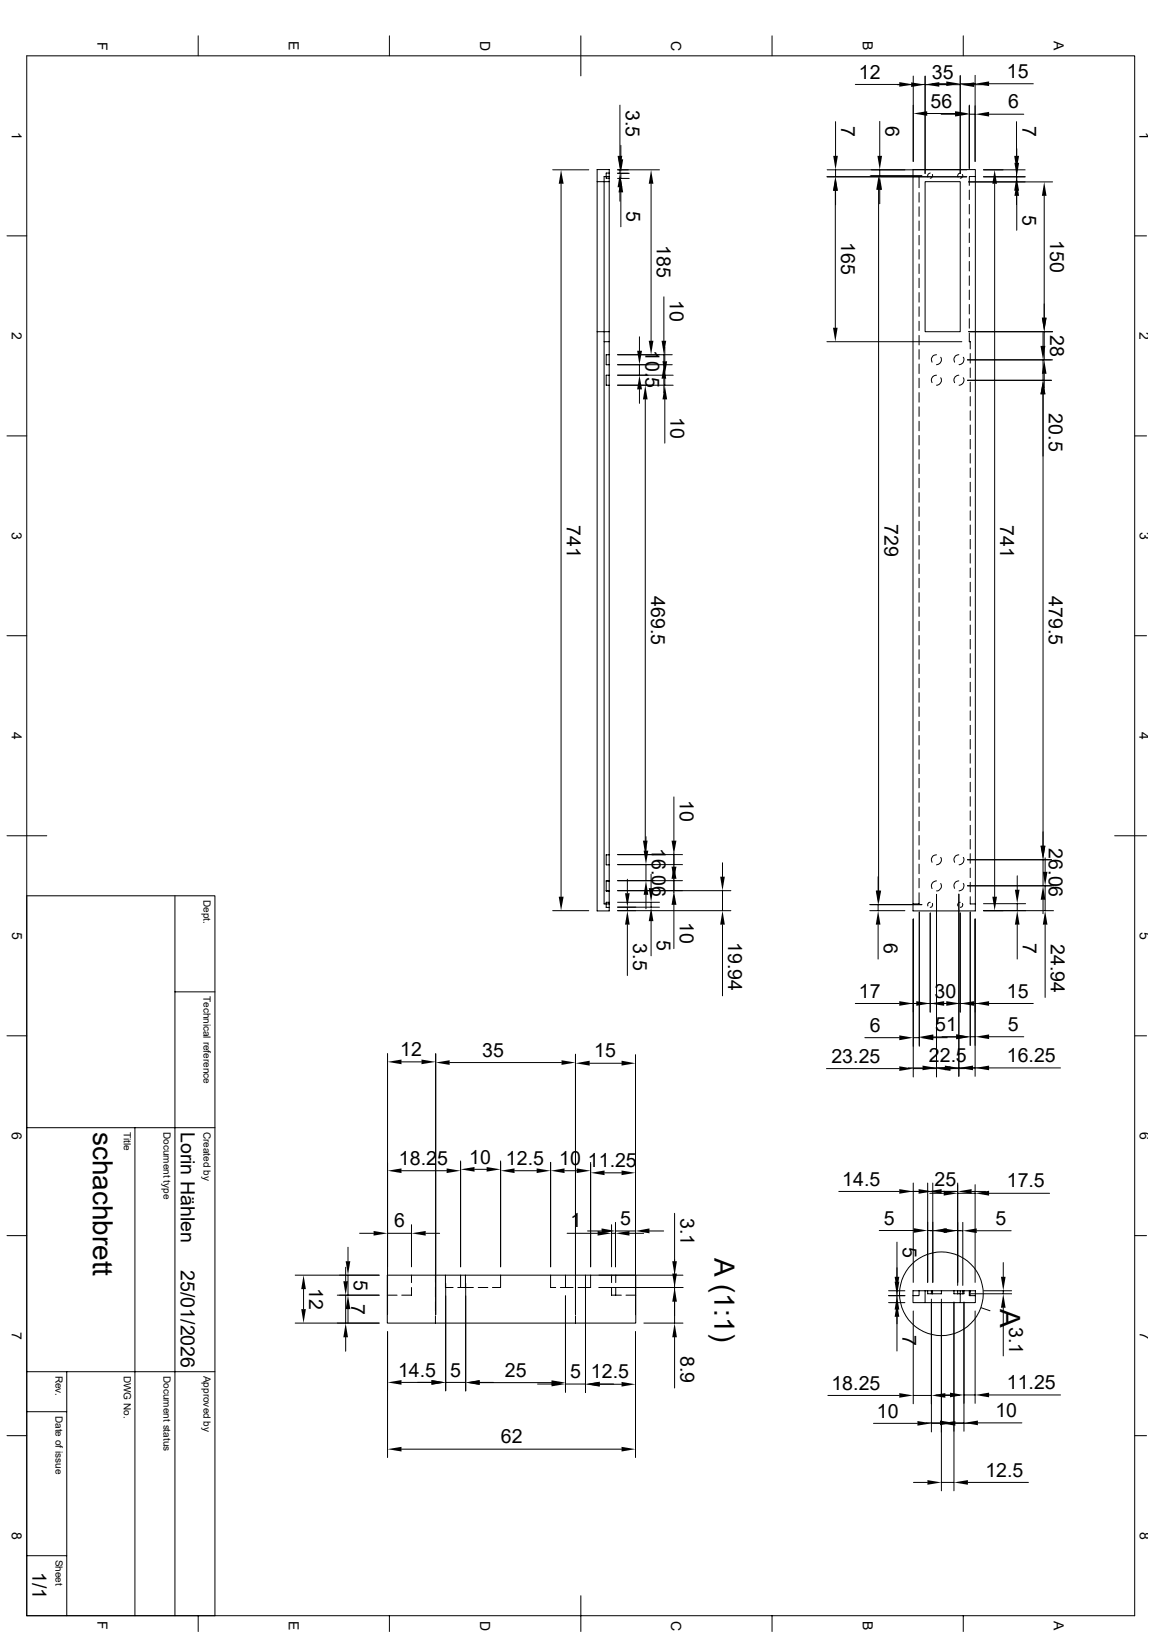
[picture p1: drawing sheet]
<svg xmlns="http://www.w3.org/2000/svg" width="210mm" height="297mm" viewBox="0 0 210 297" stroke-linecap="round" stroke-linejoin="round" font-family="sans-serif">
<g fill="none" stroke="#000" stroke-width=".18">
<path d="M4.9 10.2h201.6v283.8h-201.6zM36.1 6.5v3.7M70.9 6.5v3.7M105.7 6.5v7.3M112.8 19.1v9.3M140.5 6.5v3.7M155.7 15.4h8M163.3 15.4h2.5M166.2 13.8v15.6M166.2 15.4h2.2M168.4 13.8v17.8M168.4 15.4h6.4"/>
<path d="M169.6 15.2h2.6M170.9 15.4h2.6M174.8 13.7v17.9M174.8 15.2h2.7M175.3 6.5v3.7M176.4 19.1v11.5M177.3 15.4h2.5M177.5 13.7v15.7M180 15.2h8M100.6 30.9h6.5M102.1 33.4v129.8M108.7 30.9h2.2v1.2h-1v132.4h1v1.3h-2.2z"/>
<path d="M108.7 33.1h2.2M110.9 31.5h-.6v.9h.6M110.9 32.1v30.1M112.4 30.9h7.6M112.4 31.5h2.1M112.4 32.5h2.1M112.8 30.9v.6M112.8 34.1v2.5M113 26.5v2.5M113 31.5v1M113 35v6.3M118.5 33.4v28.6"/>
<path d="M150.5 30.9h25.4M152 34.7v24.9M152.1 22.1v6.3M152.1 30.9v1.3M152.1 34.7v2.6M159.9 34.5v127.6M160.1 22.1v6.3M160.1 30.9v1.1M160.1 34.5v2.6M166.2 32.1h1.1v2.1M166.2 30.9h11.3v134.9h-11.3zM167.3 35.1v1.7"/>
<path d="M167.3 37.6v1.8M167.8 32h-9.4M168.4 33.1h6.4v27.3h-6.4zM168.7 20.7h5.1M169.3 31.5h-.1a.52 .52 0 0 0-.3 .7M169.7 31.7v.5l-.4 .2M171.3 20.8h2.5M174.8 31.5l-.4 .2-.1 .2 .1 .3M175.1 31.7l.1 .1a.45 .45 0 0 1-.4 .6M175.9 32.2h-25.4M176.4 34.6v1.7M176.4 37.2v1.7"/>
<path d="M176.4 39.8v1.7M176.4 20.8h1.1M177.5 32.1h-1.1v1.6M179 32.2h7.6M180 20.8h6.3M181 33.4v129.8M185 22.1v6.3M185 30.9v1.3M185 34.7v2.6M185 27.1v2.5M185 32.2v.9M185 35.6v6.3"/>
<path d="M186.6 30.9h-7.6M190 35.6v22.2M191.6 33.1h-15.3M1.3 42.9h3.6M120.8 54v8M167.3 40.2v1.8M167.3 42.8v1.8M167.3 45.4v1.8M167.3 48v1.8M167.3 50.6v1.8M167.3 53.3v1.7M167.3 55.8v1.8"/>
<path d="M167.3 58.5v1.7M176.4 42.4v1.8M176.4 45v1.7M176.4 47.6v1.7M176.4 50.2v1.7M176.4 52.8v1.7M176.4 55.4v1.7M176.4 58v1.7M206.5 42.9h2.2M1.3 79.3h3.6M108.7 60.4h2.2M109.9 62.2h1v102.3"/>
<path d="M110.9 64.6h-.6v1.8h.6M110.9 68.3h-.6v1.8h.6M112.4 64.6h9.9M112.4 70.1h10.1M116.4 61.3v2.5M116.4 66.4v1.9M116.4 70.9v2.5M117.4 72.7v80.3M120.8 64.6v1.8M120.8 68.9v2.6M121 63.2v2.5M121 68.3v1.8"/>
<path d="M121 72.7v7.9M122.3 66.4h-9.9M122.5 68.3h-10.1M150.5 62.2h24.5M167.3 61v1.8M167.3 63.6v1.8M167.3 66.3v1.7M167.3 68.8v1.8M167.3 71.5v1.7M167.3 74v1.8M167.3 76.7v1.7M167.3 79.2v1.8"/>
<path d="M170.4 64.6a.91 .91 0 0 0-.8 1.3M170.4 68.3a.91 .91 0 0 0-.8 1.3M171.2 65a.91 .91 0 0 1-.8 1.4M171.2 68.7a.91 .91 0 0 1-.8 1.4M174.5 64.6a.91 .91 0 0 0-.8 1.3M174.5 68.3a.91 .91 0 0 0-.8 1.3M175.3 65a.91 .91 0 0 1-.8 1.4M175.3 68.7a.91 .91 0 0 1-.8 1.4M176.1 65.5h15.5M176.1 69.2h15.2M176.3 60.4h15.3M176.4 60.6v1.6h.2v1.3"/>
<path d="M176.6 64.3v1.8M176.6 67v1.7M176.6 69.6v1.7M176.6 72.2v1.7M176.6 74.8v1.7M176.6 77.3v1.8M176.6 80v1.7M189.8 71.8v82.1M189.8 60.4v2.5M189.8 65.5v3.7M190 60.4v5.1M190 68v2.6"/>
<path d="M206.5 79.3h2.2M167.3 81.8v1.8M167.3 84.5v1.7M167.3 87v1.8M167.3 89.7v1.7M167.3 92.2v1.8M167.3 94.9v1.7M167.3 97.5v1.7M176.6 82.5v1.8M176.6 85.2v1.7M176.6 87.8v1.7M176.6 90.4v1.7"/>
<path d="M176.6 93v1.7M176.6 95.5v1.8M176.6 98.2v1.7M1.3 115.7h3.6M167.3 100v1.8M167.3 102.7v1.7M167.3 105.2v1.8M167.3 107.9v1.7M167.3 110.4v1.8M167.3 113.1v1.7M167.3 115.7v1.7M167.3 118.2v1.8"/>
<path d="M176.6 100.8v1.7M176.6 103.4v1.7M176.6 106v1.7M176.6 108.6v1.7M176.6 111.2v1.7M176.6 113.7v1.8M176.6 116.4v1.7M176.6 119v1.7M206.5 115.7h2.2M167.3 120.9v1.7M167.3 123.4v1.8M167.3 126.1v1.7"/>
<path d="M167.3 128.7v1.7M167.3 131.3v1.7M167.3 133.9v1.7M167.3 136.5v1.7M167.3 139.1v1.7M176.6 121.6v1.7M176.6 124.2v1.7M176.6 126.8v1.7M176.6 129.4v1.7M176.6 132v1.7M176.6 134.6v1.7M176.6 137.2v1.7"/>
<path d="M176.6 139.8v1.7M1.3 152.1h7.2M110.9 155.6h-.6v1.8h.6M112.4 157.4h11.8M112.4 155.5h11.8M117.6 152.3v2.5M117.6 157.4v2.9M118.5 159.1v2.5M122.6 145v8M122.6 155.2v2.5M122.6 159.9v2.6M131.5 157v2.6"/>
<path d="M159.8 159.6v2.5M167.3 141.6v1.8M167.3 144.3v1.7M167.3 146.9v1.7M167.3 149.5v1.7M167.3 152.1v1.7M167.3 154.7v1.7M167.3 157.3v1.7M167.3 159.9v1.7M170.4 155.6a.91 .91 0 0 0-.8 1.3M171.2 156a.91 .91 0 0 1-.8 1.4M174.5 155.6a.91 .91 0 0 0-.8 1.3"/>
<path d="M175.3 156a.91 .91 0 0 1-.8 1.4M176.1 156.5h15.2M176.6 142.4v1.7M176.6 145v1.7M176.6 147.6v1.7M176.6 150.2v1.7M176.6 152.8v1.7M176.6 155.4v1.7M176.6 158v1.7M185.1 159.4v2.5M189.8 156.5v4.7M190.2 156.1v2.6"/>
<path d="M202.9 152.1h5.8M4.9 163h34.2v131M31.8 163v131M100.6 165.7h6.5M110.9 164.2h-.6v.9h.6M110.9 160.3h-.6v1.8h.6M112.4 164.2h7.6M112.4 165.7h20.6M112.4 165.1h7.6M112.4 160.3h11.8M112.4 162.1h20.6M114.2 160v2.6"/>
<path d="M114.2 165.1v.6M114.2 168.3v9.2M117.6 162.9v2.5M118.5 164.2v.9M118.5 167.6v6.3M122.6 164.7v7.9M131.5 162.1v3.6M131.5 168.3v12.9M158.3 165.7h6.4M159.8 164.6v1.1M159.8 168.3v6.2M166.2 167.3v28.7"/>
<path d="M167.3 162.5v2h-1.1M167.3 166v24.4M167.8 164.6h-9.5M169.3 166.2v18M169.3 164.2h-.1a.52 .52 0 0 0-.3 .7M169.7 164.4l-.1 .6-.3 .1M170.4 160.3a.93 .93 0 0 0-.8 1.4M170.4 162.8v33.2M171.2 160.8a.89 .89 0 0 1-.8 1.3M174.5 160.3a.91 .91 0 0 0-.8 1.4M174.5 162.7v33.2M174.8 164.2l-.4 .2v.5"/>
<path d="M174.8 166.2v18M175.1 164.4v.5l-.3 .2M175.3 160.8a.91 .91 0 0 1-.8 1.3M176.1 161.2h15.6M176.6 160.6v1.7M176.6 163.2v1.3h.9M176.6 166v24.2M177.5 167.3v28.6M179 165.7h12.7M179 164.5h7.6M185.1 164.5v1.2M185.1 168.3v6.2"/>
<path d="M189.8 163.7v2.6M190.2 161.2v4.5M190.2 168.3v13.2M1.3 188.5h3.6M31.8 180.5h7.3M70.5 191.7v47.6M73.1 193.3h3.6M79.3 191.7v47.6M81.8 193.4h20.4M104.7 191.9v47.4M107.3 193.5h5.8M115.7 191.9v47.4"/>
<path d="M150.4 194.5h13.3M155.7 182.6h8M157.4 188.8h6.3M164.2 182.6h15.6M165.3 194.4h2.6M166.2 188.8h1.1M166.2 194.5h4.2M169.4 194.4h10.2M169.8 188.7h4.2M169.8 188.8h2.6M171.4 188.7h2.6M173 194.5h2.5"/>
<path d="M176.6 188.7h.9M180 182.6h8M180 188.7h6.3M180 194.4h13M206.5 188.5h2.2M4.9 205.2h34.2M24.6 205.2v88.8M73.1 213.1h8.2M83.8 211.3v19.2M86.4 212.8h2.2M91.1 211.3v19.2M93.6 213.1h4.1"/>
<path d="M100.2 211.5v19M102.7 213.1h2.2M107.5 211.5v19M110 213.4h3.1M152.7 216.8h11M164.6 216.8h4.2M166.2 215.3v18.1M168.8 215.3v18.1M169.2 217.2h2.5M169.8 215.3v18.1M169.8 216.8h4.5M174.3 217.2h3.2"/>
<path d="M174.3 215.3v18.6M176.8 216.8h2.6M177.5 215.6v17.8M180 217.2h11M1.3 224.9h3.6M53.7 232.1h15.3M55.2 234.6v3.7M61.4 235.7h7.6M62.9 230.6v2.6M62.9 235.7v5.1M63.3 227v2.5M63.3 232.1v3.6"/>
<path d="M63.3 238.3v2.5M65.4 224.5h2.6M70.5 235.7h1.8M70.5 224.5h4.4M74.9 234.3v1.4h-1.8M74.9 232.1v1.3M74.9 222.9v7.6M77.5 224.5h2.5M79.2 232.1v1.3M79.2 234.3v1.7M79.2 236.9v1.7M79.2 239.5v1.3"/>
<path d="M81.1 232.1v2.2h1.4M81.1 233.6v19.5M83.3 234.3h1.4M83.8 232.1v2.2M84.7 234.3h1.4M84.7 232.1v2.2M84.8 233.6v19.6M87 234.3h1.8M91.1 232.1v2.2h-1.5M100.2 232.1v2.2h.9M102 234.3h.9M102.9 234.3h1.4"/>
<path d="M102.9 232.1v2.2M102.9 235.8v17.6M103.2 224.5h5.6M104.7 239.5v1.3M106.6 232.1v21.3M106.9 224h2.6M107.5 232.1v2.2h-2.3M109 234.3h15.3M111.3 232.1v1.3M111.3 234.3v1.4h1.8M111.3 222.9v7.6M111.3 224.5h.7"/>
<path d="M112 222.5v8M112 224h3.7M112.1 232.1v1.3M112.1 234.3v1.4M113.9 235.7h1.8M114.6 224.5h2.5M118.2 224h2.6M122.8 220.8v11M122.8 232.1v8.7M124.3 232.1h-53.8v8.7h45.2v-8.7M160 223.9h6.3M161.7 234.9h3"/>
<path d="M161.7 235.8h3M161.7 237.1h3M163.2 226.1v7.2M163.2 234.9v2.2M163.2 238.3v7.6M166.2 234.9h11.3v2.2h-11.3zM166.2 238.6v16.9M167.3 234.9v.9h-1.1M168.4 234.9v2.2M168.8 234.9v.6h.9M168.8 223.9h1M169.2 224h2.5"/>
<path d="M169.5 234.9v.6M169.5 236.4v24.2M169.7 234.9v.6M171.3 234.9v.6h-1.6M171.3 236.4v34.9M172.3 223.9h2.5M173.6 234.9v.6h.7M173.6 237v34.3M174.3 224h.9M174.3 235.5h.9M174.3 234.9v.6M174.8 234.9v2.2"/>
<path d="M175.2 222.5v11.4M175.2 234.9v.6M175.4 237v23.5M175.4 234.9v.6h-.2M176.4 234.9v.9h1.1M176.6 234.9v.9M176.7 235.5h7.4M177.5 238.6v16.8M177.8 224h6.2M178.6 238l1.6 .5M179 234.9h5.1M182.6 229.8v2.6"/>
<path d="M182.6 234.9v.6M182.6 238v8.8M206.5 224.9h2.2M4.9 256.9h7.2M4.9 249.6h34.2M12.1 249.6v44.4M53.7 240.8h15.3M62.9 243.4v2.5M70.5 242.4v22.9M73.1 251.6h5.4M81.1 251.6h3.7M87.3 251.6h2.5"/>
<path d="M87.3 251.6h13.1M97.8 251.9h2.6M102.9 251.9h3.7M109.1 251.9h4M109.1 251.9h2.6M115.7 242.4v22.9M117.2 240.8h7.1M122.8 243.4v9.2M150.7 254h13M159 259h8M166.2 254h3.3M168.5 259h2.6"/>
<path d="M169.5 259h1.8M170.3 253.9h2.6M172 254h2.6M173.6 259h1.8M173.9 259h2.5M175.4 253.9h2.1M178 259h8M180 253.9h13M1.3 261.3h3.6M73.1 263.7h40M166.2 269.8h2.6M171.3 269.8h2.3"/>
<path d="M176.1 269.8h11.1M206.5 261.3h2.2M4.9 283.1h7.2M36.1 294v2.9M70.9 294v2.9M105.7 290.4v6.5M140.5 294v2.9M175.3 294v2.9"/>
<circle cx="171.3" cy="235.5" r="7.6"/>
</g>
<g fill="#000">
<path d="M163.7 14.9l2.5 .5-2.5 .4zM165.8 15l2.6 .4-2.6 .4zM168.4 15.4l2.5-.5v.9zM172.2 14.8l2.6 .4-2.6 .5zM174.8 15.4l2.5-.4v.8zM177.5 15.2l2.5-.4v.9zM102.1 30.9l.5 2.5h-.9zM112.8 31.5l.4 2.6h-.8zM112.4 28.4h.8l-.4 2.5zM112.6 29h.8l-.4 2.5zM113 32.5l.4 2.5h-.8zM118.5 30.9l.4 2.5h-.8z"/>
<path d="M152 32.2l.4 2.5h-.8zM152.1 32.2l.4 2.5h-.9zM151.6 28.4h.9l-.4 2.5zM159.9 32l.5 2.5h-.9zM160.1 32l.4 2.5h-.8zM159.7 28.4h.8l-.4 2.5zM166.2 20.7l2.5-.5v.9zM173.8 20.4l2.6 .4-2.6 .4zM173.8 20.2l2.6 .5-2.6 .4zM177.5 20.8l2.5-.4v.8zM181 30.9l.4 2.5h-.8zM185 32.2l.5 2.5h-.9z"/>
<path d="M184.6 28.4h.9l-.5 2.5zM184.6 29.6h.9l-.5 2.6zM185 33.1l.5 2.5h-.9zM190 33.1l.5 2.5h-.9zM151.6 59.6h.8l-.4 2.6zM189.6 57.8h.9l-.5 2.6zM116 63.8h.8l-.4 2.6zM116.4 68.3l.4 2.6h-.8zM117.4 70.1l.5 2.6h-.9zM118.1 62h.8l-.4 2.6zM120.8 66.4l.4 2.5h-.8zM120.4 62h.8l-.4 2.6z"/>
<path d="M120.6 65.7h.8l-.4 2.6zM121 70.1l.4 2.6h-.8zM189.4 62.9h.8l-.4 2.6zM189.8 69.2l.4 2.6h-.8zM190 65.5l.5 2.5h-.9zM117 153h.9l-.5 2.5zM117.1 154.8h.9l-.4 2.6zM122.6 157.4l.5 2.5h-.9zM122.2 153h.9l-.5 2.5zM122.2 157.7h.9l-.5 2.6zM131.1 159.6h.8l-.4 2.5zM189.4 153.9h.8l-.4 2.6z"/>
<path d="M189.8 158.7h.8l-.4 2.5zM101.7 163.2h.9l-.5 2.5zM113.7 162.6h.9l-.4 2.5zM114.2 165.7l.4 2.6h-.9zM117.6 160.3l.4 2.6h-.9zM118.1 161.6h.8l-.4 2.6zM118.5 165.1l.4 2.5h-.8zM122.6 162.1l.5 2.6h-.9zM131.5 165.7l.4 2.6h-.8zM159.4 162.1h.8l-.4 2.5zM159.8 165.7l.4 2.6h-.8zM159.5 162.1h.9l-.5 2.5z"/>
<path d="M180.6 163.2h.8l-.4 2.5zM184.7 161.9h.8l-.4 2.6zM185.1 165.7l.4 2.6h-.8zM189.8 161.2l.4 2.5h-.8zM190.2 165.7l.4 2.6h-.8zM70.5 193.3l2.6-.5v.9zM76.7 192.8l2.6 .5-2.6 .4zM79.3 193.4l2.5-.4v.8zM102.2 193l2.5 .4-2.5 .4zM104.7 193.5l2.6-.5v.9zM113.1 193l2.6 .5-2.6 .4zM163.7 182.2l2.5 .4-2.5 .4z"/>
<path d="M163.7 188.4l2.5 .4-2.5 .5zM163.7 194.1l2.5 .4-2.5 .4zM166.8 182.2l2.5 .4-2.5 .4zM167.9 193.9l2.5 .5-2.5 .4zM167.3 188.8l2.5-.4v.9zM167.3 188.7l2.5-.4v.8zM169.3 182.6l2.5-.4v.8zM172 193.9l2.5 .5-2.5 .4zM172.2 182.2l2.6 .4-2.6 .4zM170.4 194.5l2.6-.4v.8zM174 188.3l2.6 .4-2.6 .4zM174.5 194.4l2.6-.5v.9z"/>
<path d="M174.8 182.6l2.5-.4v.8zM177.5 182.6l2.5-.4v.8zM177.5 188.7l2.5-.4v.8zM177.5 194.4l2.5-.5v.9zM70.5 213.1l2.6-.5v.9zM81.3 212.6l2.5 .5-2.5 .4zM83.8 212.8l2.6-.4v.8zM88.6 212.4l2.5 .4-2.5 .4zM91.1 213.1l2.5-.5v.9zM97.7 212.6l2.5 .5-2.5 .4zM100.2 213.1l2.5-.5v.9zM104.9 212.6l2.6 .5-2.6 .4z"/>
<path d="M107.5 213.4l2.5-.4v.9zM113.1 213l2.6 .4-2.6 .5zM163.7 216.4l2.5 .4-2.5 .5zM167.2 216.4l2.6 .4-2.6 .5zM168.8 216.8l2.6-.4v.9zM171.7 216.7l2.6 .5-2.6 .4zM174.3 216.8l2.5-.4v.9zM177.5 217.2l2.5-.5v.9zM55.2 232.1l.5 2.5h-.9zM54.8 238.3h.9l-.5 2.5zM62.5 233.2h.8l-.4 2.5zM62.9 229.5h.9l-.5 2.6z"/>
<path d="M63.3 235.7l.5 2.6h-.9zM68 224l2.5 .5-2.5 .4zM74.9 224.5l2.6-.5v.9zM108.8 224l2.5 .5-2.5 .4zM109.5 223.6l2.5 .4-2.5 .5zM112 224.5l2.6-.5v.9zM115.7 224l2.5-.4v.9zM122.8 234.3l.4 2.6h-.9zM122.3 229.5h.9l-.4 2.6zM122.3 231.8h.9l-.4 2.5zM163.2 235.8l.5 2.5h-.9zM162.8 232.4h.9l-.5 2.5z"/>
<path d="M162.8 233.3h.9l-.5 2.5zM163.2 237.1l.5 2.5h-.9zM166.3 223.5l2.5 .4-2.5 .5zM171.7 223.6l2.6 .4-2.6 .4zM169.8 223.9l2.5-.4v.9zM175.2 224l2.6-.4v.8zM182.2 232.4h.8l-.4 2.5zM182.6 235.5l.4 2.5h-.8zM62.9 240.8l.4 2.6h-.8zM70.5 251.6l2.6-.4v.8zM78.5 251.2l2.6 .4-2.6 .4zM84.8 251.6l2.5-.4v.9z"/>
<path d="M84.8 251.6l2.5-.4v.8zM100.4 251.5l2.5 .4-2.5 .4zM100.4 251.2l2.5 .4-2.5 .5zM106.6 251.9l2.5-.4v.8zM113.1 251.5l2.6 .4-2.6 .4zM122.8 240.8l.4 2.6h-.9zM163.7 253.5l2.5 .5-2.5 .4zM167 258.6l2.5 .4-2.5 .5zM171.1 258.5l2.5 .5-2.5 .4zM169.5 254l2.5-.5v.9zM172.9 253.4l2.5 .5-2.5 .4zM171.3 259l2.6-.4v.9z"/>
<path d="M175.4 259l2.6-.5v.9zM177.5 253.9l2.5-.5v.9zM70.5 263.7l2.6-.4v.9zM113.1 263.3l2.6 .4-2.6 .5zM168.8 269.4l2.5 .4-2.5 .4zM173.6 269.8l2.5-.4v.8z"/>
</g>
<g font-size="5.1">
<text x="16.9" y="206" transform="rotate(90 16.9 206)">schachbrett</text>
<text x="130" y="228.9" transform="rotate(90 130 228.9)">A (1:1)</text>
<text x="182" y="238.2" transform="rotate(90 182 238.2)">A</text>
</g>
<g font-size="3.6">
<text x="156.3" y="14.4">12</text>
<text x="169.6" y="14.4">35</text>
<text x="183.2" y="14.2">15</text>
<text x="113.9" y="20" transform="rotate(90 113.9 20)">3.5</text>
<text x="153.1" y="23" transform="rotate(90 153.1 23)">7</text>
<text x="161.2" y="23" transform="rotate(90 161.2 23)">6</text>
<text x="169.3" y="19.6">56</text>
<text x="183.5" y="19.7">6</text>
<text x="186.1" y="23" transform="rotate(90 186.1 23)">7</text>
<text x="114" y="38.4" transform="rotate(90 114 38.4)">5</text>
<text x="186.1" y="39.1" transform="rotate(90 186.1 39.1)">5</text>
<text x="119.6" y="44.7" transform="rotate(90 119.6 44.7)">185</text>
<text x="153.1" y="44.1" transform="rotate(90 153.1 44.1)">165</text>
<text x="191.1" y="43.6" transform="rotate(90 191.1 43.6)">150</text>
<text x="121.9" y="54.7" transform="rotate(90 121.9 54.7)">10</text>
<text x="117.5" y="63.8" transform="rotate(90 117.5 63.8)">10.5</text>
<text x="191.1" y="61" transform="rotate(90 191.1 61)">28</text>
<text x="122" y="75.9" transform="rotate(90 122 75.9)">10</text>
<text x="190.9" y="75.2" transform="rotate(90 190.9 75.2)">20.5</text>
<text x="103.2" y="95.6" transform="rotate(90 103.2 95.6)">741</text>
<text x="161" y="95.3" transform="rotate(90 161 95.3)">729</text>
<text x="182" y="95.6" transform="rotate(90 182 95.6)">741</text>
<text x="118.5" y="108.4" transform="rotate(90 118.5 108.4)">469.5</text>
<text x="190.9" y="108.4" transform="rotate(90 190.9 108.4)">479.5</text>
<text x="123.7" y="145.7" transform="rotate(90 123.7 145.7)">10</text>
<text x="118.6" y="154.3" transform="rotate(90 118.6 154.3)">16.06</text>
<text x="190.9" y="154.4" transform="rotate(90 190.9 154.4)">26.06</text>
<text x="123.7" y="167.9" transform="rotate(90 123.7 167.9)">10</text>
<text x="115.2" y="171.7" transform="rotate(90 115.2 171.7)">3.5</text>
<text x="119.6" y="171.1" transform="rotate(90 119.6 171.1)">5</text>
<text x="132.5" y="171.5" transform="rotate(90 132.5 171.5)">19.94</text>
<text x="160.9" y="171.7" transform="rotate(90 160.9 171.7)">6</text>
<text x="186.1" y="171.7" transform="rotate(90 186.1 171.7)">7</text>
<text x="191.3" y="171.7" transform="rotate(90 191.3 171.7)">24.94</text>
<text x="156.3" y="181.6">17</text>
<text x="170.1" y="181.6">30</text>
<text x="183.2" y="181.6">15</text>
<text x="158.3" y="187.8">6</text>
<text x="170.2" y="187.6">51</text>
<text x="183.4" y="187.6">5</text>
<text x="72.8" y="192.2">12</text>
<text x="87.8" y="192.3">35</text>
<text x="108.1" y="192.4">15</text>
<text x="151.3" y="193.4">23.25</text>
<text x="169" y="193.3">22.5</text>
<text x="183.2" y="193.3">16.25</text>
<text x="32.9" y="206" transform="rotate(90 32.9 206)">Lorin Hählen</text>
<text x="72.6" y="212">18.25</text>
<text x="85.4" y="211.8">10</text>
<text x="92.1" y="212">12.5</text>
<text x="101.8" y="212">10</text>
<text x="107" y="212.3">11.25</text>
<text x="153.3" y="215.8">14.5</text>
<text x="170.1" y="215.8">25</text>
<text x="123.8" y="221.7" transform="rotate(90 123.8 221.7)">3.1</text>
<text x="183.2" y="216.1">17.5</text>
<text x="71.8" y="223.4">6</text>
<text x="103.8" y="223.4">1</text>
<text x="112.9" y="222.9">5</text>
<text x="160.9" y="222.9">5</text>
<text x="164.3" y="227" transform="rotate(90 164.3 227)">5</text>
<text x="181.2" y="222.9">5</text>
<text x="32.9" y="231.1" transform="rotate(90 32.9 231.1)">25/01/2026</text>
<text x="64.4" y="232.9" transform="rotate(90 64.4 232.9)">5</text>
<text x="56.3" y="234.4" transform="rotate(90 56.3 234.4)">12</text>
<text x="63.9" y="237.3" transform="rotate(90 63.9 237.3)">7</text>
<text x="164.3" y="243" transform="rotate(90 164.3 243)">7</text>
<text x="183.6" y="241.4" transform="rotate(90 183.6 241.4)">3.1</text>
<text x="72.4" y="250.5">14.5</text>
<text x="81.9" y="250.5">5</text>
<text x="91.9" y="250.6">25</text>
<text x="103.8" y="250.8">5</text>
<text x="107.5" y="250.9">12.5</text>
<text x="123.8" y="246.8" transform="rotate(90 123.8 246.8)">8.9</text>
<text x="151.3" y="252.9">18.25</text>
<text x="159.6" y="258">10</text>
<text x="181.1" y="257.9">10</text>
<text x="183.2" y="252.8">11.25</text>
<text x="91.1" y="262.7">62</text>
<text x="179.3" y="268.7">12.5</text>
<text x="5.9" y="286.1" transform="rotate(90 5.9 286.1)">1/1</text>
</g>
<g font-size="2.5">
<text x="17.7" y="7.6" transform="rotate(90 17.7 7.6)">F</text>
<text x="52.6" y="7.5" transform="rotate(90 52.6 7.5)">E</text>
<text x="87.4" y="7.5" transform="rotate(90 87.4 7.5)">D</text>
<text x="122.2" y="7.5" transform="rotate(90 122.2 7.5)">C</text>
<text x="157" y="7.5" transform="rotate(90 157 7.5)">B</text>
<text x="191.8" y="7.5" transform="rotate(90 191.8 7.5)">A</text>
<text x="2.2" y="24" transform="rotate(90 2.2 24)">1</text>
<text x="207.4" y="24" transform="rotate(90 207.4 24)">1</text>
<text x="2.2" y="60.4" transform="rotate(90 2.2 60.4)">2</text>
<text x="207.4" y="60.4" transform="rotate(90 207.4 60.4)">2</text>
<text x="2.2" y="96.8" transform="rotate(90 2.2 96.8)">3</text>
<text x="207.4" y="96.8" transform="rotate(90 207.4 96.8)">3</text>
<text x="2.2" y="133.2" transform="rotate(90 2.2 133.2)">4</text>
<text x="207.4" y="133.2" transform="rotate(90 207.4 133.2)">4</text>
<text x="2.2" y="169.6" transform="rotate(90 2.2 169.6)">5</text>
<text x="207.4" y="169.6" transform="rotate(90 207.4 169.6)">5</text>
<text x="2.2" y="206" transform="rotate(90 2.2 206)">6</text>
<text x="207.4" y="206" transform="rotate(90 207.4 206)">6</text>
<text x="2.2" y="242.4" transform="rotate(90 2.2 242.4)">7</text>
<text x="207.4" y="242.4" transform="rotate(90 207.4 242.4)">7</text>
<text x="2.2" y="278.8" transform="rotate(90 2.2 278.8)">8</text>
<text x="207.4" y="278.8" transform="rotate(90 207.4 278.8)">8</text>
<text x="17.7" y="295.1" transform="rotate(90 17.7 295.1)">F</text>
<text x="52.6" y="295" transform="rotate(90 52.6 295)">E</text>
<text x="87.4" y="294.9" transform="rotate(90 87.4 294.9)">D</text>
<text x="122.2" y="294.9" transform="rotate(90 122.2 294.9)">C</text>
<text x="157" y="295" transform="rotate(90 157 295)">B</text>
<text x="191.8" y="295" transform="rotate(90 191.8 295)">A</text>
</g>
<g font-size="1.8">
<text x="37" y="163.7" transform="rotate(90 37 163.7)">Dept.</text>
<text x="37" y="181.2" transform="rotate(90 37 181.2)">Technical reference</text>
<text x="22.5" y="206" transform="rotate(90 22.5 206)">Title</text>
<text x="29.8" y="206" transform="rotate(90 29.8 206)">Document type</text>
<text x="37" y="206" transform="rotate(90 37 206)">Created by</text>
<text x="10.1" y="250.4" transform="rotate(90 10.1 250.4)">Rev.</text>
<text x="22.5" y="250.4" transform="rotate(90 22.5 250.4)">DWG No.</text>
<text x="29.8" y="250.4" transform="rotate(90 29.8 250.4)">Document status</text>
<text x="37" y="250.4" transform="rotate(90 37 250.4)">Approved by</text>
<text x="10.1" y="257.6" transform="rotate(90 10.1 257.6)">Date of issue</text>
<text x="10.1" y="283.9" transform="rotate(90 10.1 283.9)">Sheet</text>
</g>
</svg>
